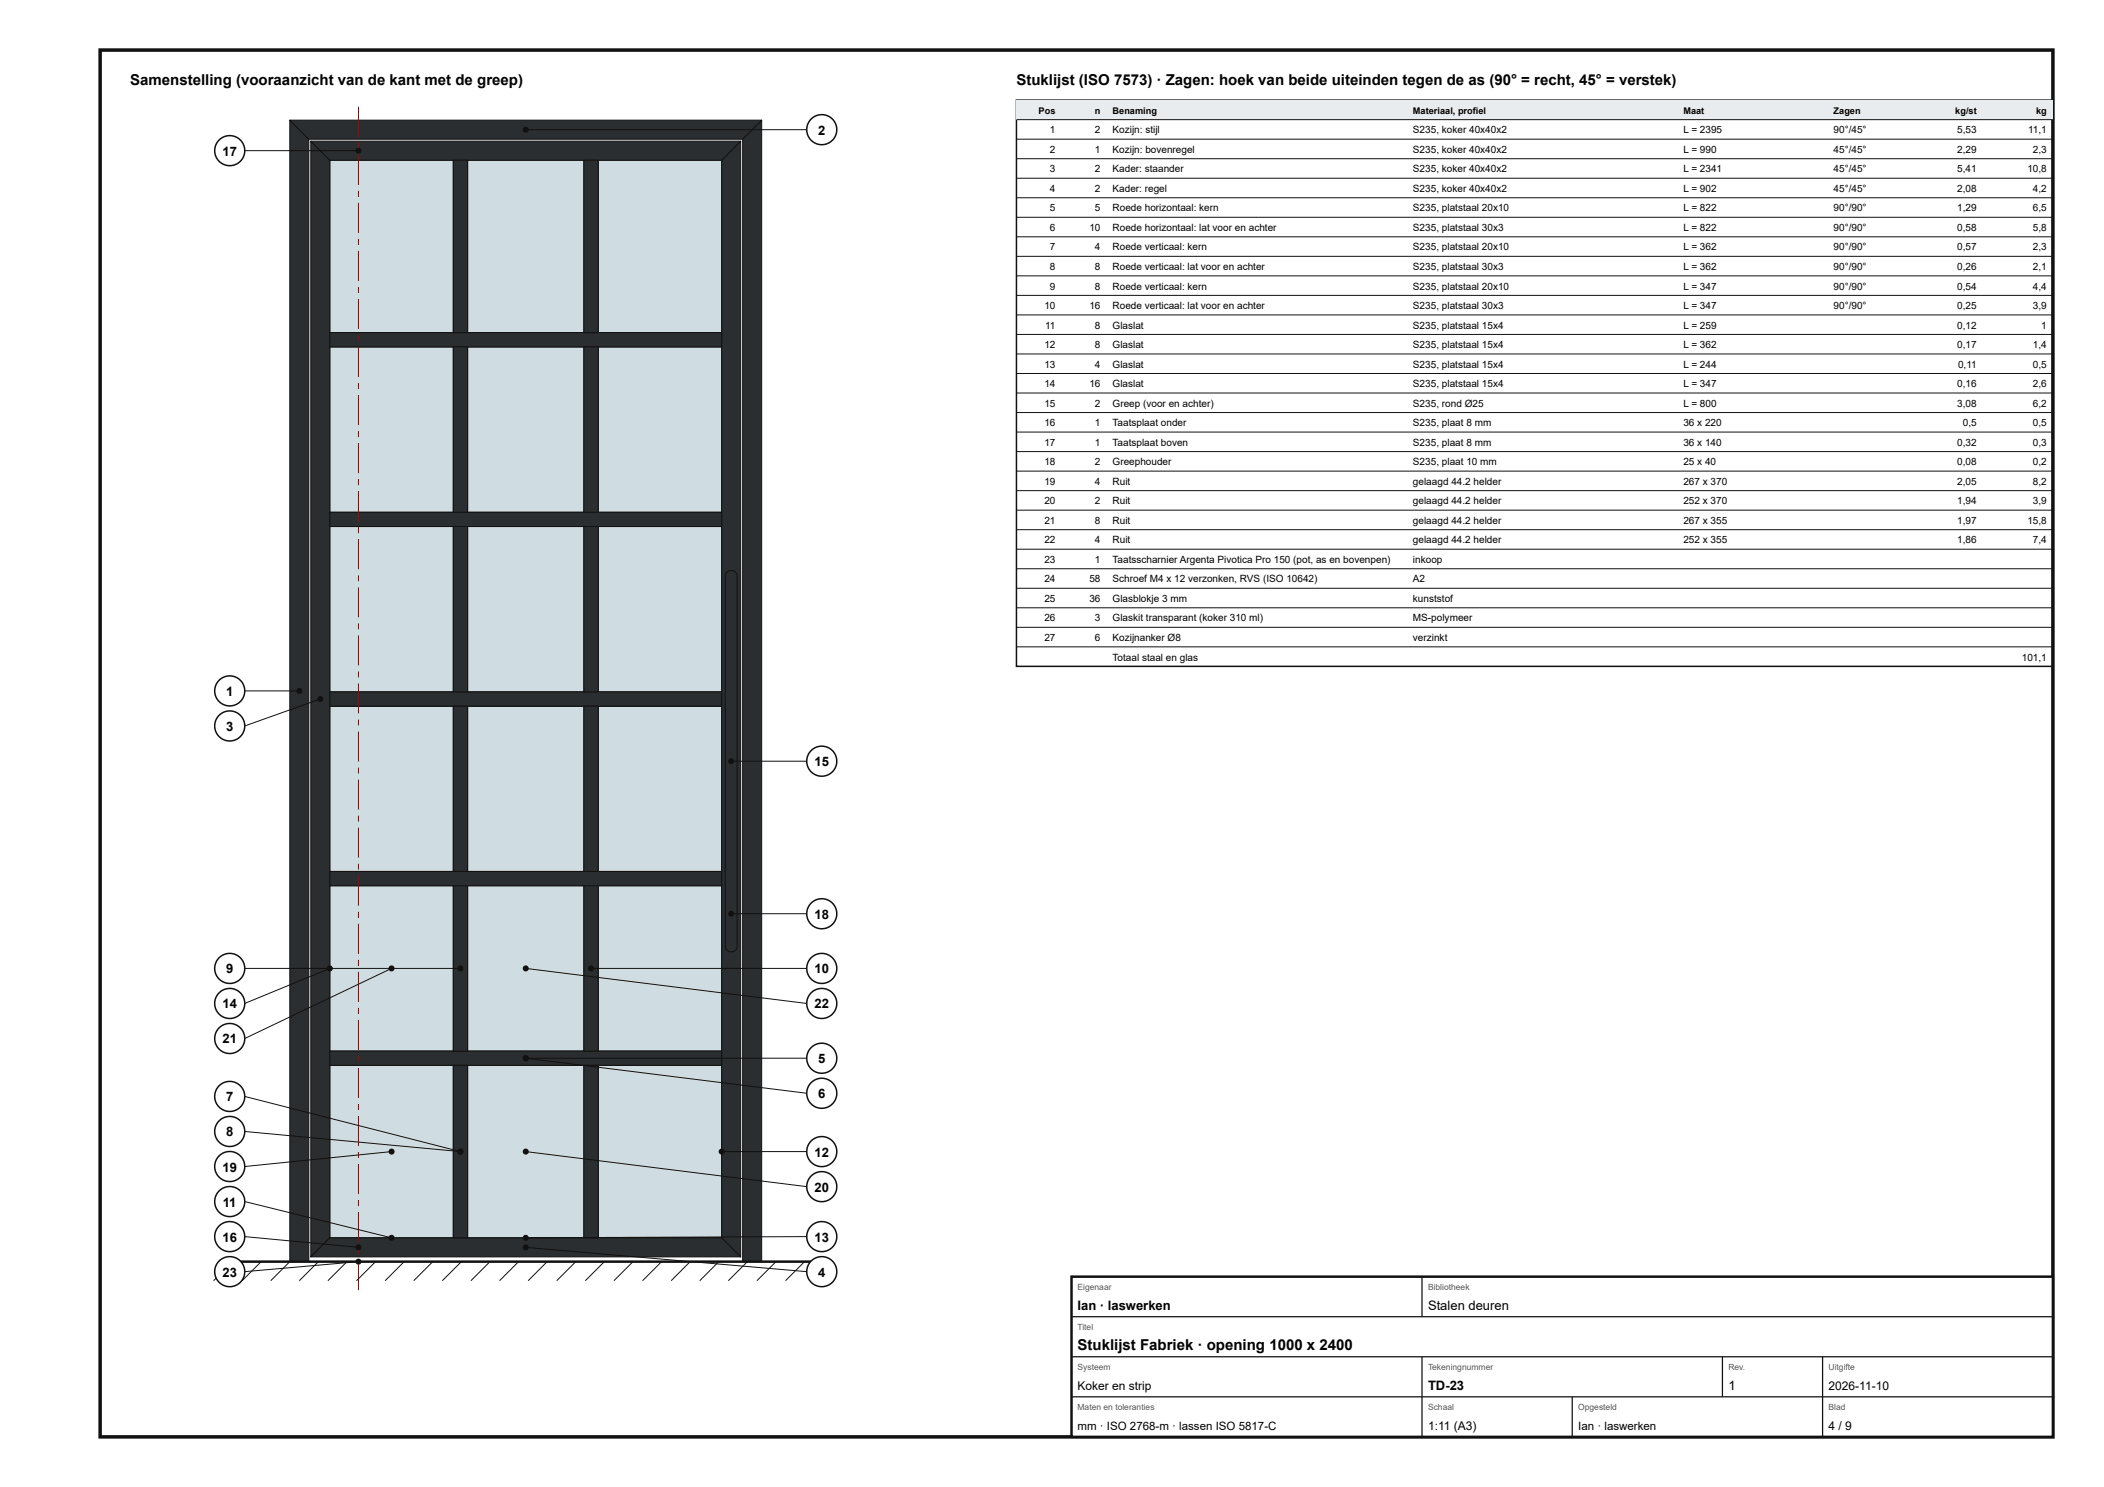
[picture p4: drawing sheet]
<svg xmlns="http://www.w3.org/2000/svg" width="420mm" height="297mm" viewBox="0 0 420 297" stroke-linecap="round" stroke-linejoin="round" font-family="sans-serif">
<path d="M20 10h390v277h-390z" fill="none" stroke="#111" stroke-width=".7" stroke-linecap="butt"/>
<path d="M65.9 212.8h24.6v34.4h-24.6z" fill="#cfdde3"/>
<path d="M65.9 212.8h24.6v34.4h-24.6z" fill="none" stroke="#111" stroke-width=".2"/>
<path d="M93.4 212.8h23.2v34.4h-23.2z" fill="#cfdde3"/>
<path d="M93.4 212.8h23.2v34.4h-23.2z" fill="none" stroke="#111" stroke-width=".2"/>
<path d="M119.5 212.8h24.6v34.4h-24.6z" fill="#cfdde3"/>
<path d="M119.5 212.8h24.6v34.4h-24.6z" fill="none" stroke="#111" stroke-width=".2"/>
<path d="M65.9 176.9h24.6v33h-24.6z" fill="#cfdde3"/>
<path d="M65.9 176.9h24.6v33h-24.6z" fill="none" stroke="#111" stroke-width=".2"/>
<path d="M93.4 176.9h23.2v33h-23.2z" fill="#cfdde3"/>
<path d="M93.4 176.9h23.2v33h-23.2z" fill="none" stroke="#111" stroke-width=".2"/>
<path d="M119.5 176.9h24.6v33h-24.6z" fill="#cfdde3"/>
<path d="M119.5 176.9h24.6v33h-24.6z" fill="none" stroke="#111" stroke-width=".2"/>
<path d="M65.9 141h24.6v33.1h-24.6z" fill="#cfdde3"/>
<path d="M65.9 141h24.6v33.1h-24.6z" fill="none" stroke="#111" stroke-width=".2"/>
<path d="M93.4 141h23.2v33.1h-23.2z" fill="#cfdde3"/>
<path d="M93.4 141h23.2v33.1h-23.2z" fill="none" stroke="#111" stroke-width=".2"/>
<path d="M119.5 141h24.6v33.1h-24.6z" fill="#cfdde3"/>
<path d="M119.5 141h24.6v33.1h-24.6z" fill="none" stroke="#111" stroke-width=".2"/>
<path d="M65.9 105.2h24.6v33h-24.6z" fill="#cfdde3"/>
<path d="M65.9 105.2h24.6v33h-24.6z" fill="none" stroke="#111" stroke-width=".2"/>
<path d="M93.4 105.2h23.2v33h-23.2z" fill="#cfdde3"/>
<path d="M93.4 105.2h23.2v33h-23.2z" fill="none" stroke="#111" stroke-width=".2"/>
<path d="M119.5 105.2h24.6v33h-24.6z" fill="#cfdde3"/>
<path d="M119.5 105.2h24.6v33h-24.6z" fill="none" stroke="#111" stroke-width=".2"/>
<path d="M65.9 69.3h24.6v33h-24.6z" fill="#cfdde3"/>
<path d="M65.9 69.3h24.6v33h-24.6z" fill="none" stroke="#111" stroke-width=".2"/>
<path d="M93.4 69.3h23.2v33h-23.2z" fill="#cfdde3"/>
<path d="M93.4 69.3h23.2v33h-23.2z" fill="none" stroke="#111" stroke-width=".2"/>
<path d="M119.5 69.3h24.6v33h-24.6z" fill="#cfdde3"/>
<path d="M119.5 69.3h24.6v33h-24.6z" fill="none" stroke="#111" stroke-width=".2"/>
<path d="M65.9 32h24.6v34.4h-24.6z" fill="#cfdde3"/>
<path d="M65.9 32h24.6v34.4h-24.6z" fill="none" stroke="#111" stroke-width=".2"/>
<path d="M93.4 32h23.2v34.4h-23.2z" fill="#cfdde3"/>
<path d="M93.4 32h23.2v34.4h-23.2z" fill="none" stroke="#111" stroke-width=".2"/>
<path d="M119.5 32h24.6v34.4h-24.6z" fill="#cfdde3"/>
<path d="M119.5 32h24.6v34.4h-24.6z" fill="none" stroke="#111" stroke-width=".2"/>
<path d="M57.9 24l3.8 3.8v224.2h-3.8z" fill="#2b2e31"/>
<path d="M57.9 24l3.8 3.8v224.2h-3.8z" fill="none" stroke="#111" stroke-width=".2"/>
<path d="M152.1 24v228h-3.8v-224.2z" fill="#2b2e31"/>
<path d="M152.1 24v228h-3.8v-224.2z" fill="none" stroke="#111" stroke-width=".2"/>
<path d="M57.9 24h94.2l-3.8 3.8h-86.6z" fill="#2b2e31"/>
<path d="M57.9 24h94.2l-3.8 3.8h-86.6z" fill="none" stroke="#111" stroke-width=".2"/>
<path d="M62.1 28.2l3.8 3.8v215.2l-3.8 3.8z" fill="#2b2e31"/>
<path d="M62.1 28.2l3.8 3.8v215.2l-3.8 3.8z" fill="none" stroke="#111" stroke-width=".2"/>
<path d="M147.9 28.2v222.8l-3.8-3.8v-215.2z" fill="#2b2e31"/>
<path d="M147.9 28.2v222.8l-3.8-3.8v-215.2z" fill="none" stroke="#111" stroke-width=".2"/>
<path d="M65.9 247.2h78.2l3.8 3.8h-85.8z" fill="#2b2e31"/>
<path d="M65.9 247.2h78.2l3.8 3.8h-85.8z" fill="none" stroke="#111" stroke-width=".2"/>
<path d="M62.1 28.2h85.8l-3.8 3.8h-78.2z" fill="#2b2e31"/>
<path d="M62.1 28.2h85.8l-3.8 3.8h-78.2z" fill="none" stroke="#111" stroke-width=".2"/>
<path d="M65.9 209.9h78.2v2.9h-78.2z" fill="#2b2e31"/>
<path d="M65.9 209.9h78.2v2.9h-78.2z" fill="none" stroke="#111" stroke-width=".2"/>
<path d="M65.9 174.1h78.2v2.8h-78.2z" fill="#2b2e31"/>
<path d="M65.9 174.1h78.2v2.8h-78.2z" fill="none" stroke="#111" stroke-width=".2"/>
<path d="M65.9 138.2h78.2v2.8h-78.2z" fill="#2b2e31"/>
<path d="M65.9 138.2h78.2v2.8h-78.2z" fill="none" stroke="#111" stroke-width=".2"/>
<path d="M65.9 102.3h78.2v2.9h-78.2z" fill="#2b2e31"/>
<path d="M65.9 102.3h78.2v2.9h-78.2z" fill="none" stroke="#111" stroke-width=".2"/>
<path d="M65.9 66.4h78.2v2.9h-78.2z" fill="#2b2e31"/>
<path d="M65.9 66.4h78.2v2.9h-78.2z" fill="none" stroke="#111" stroke-width=".2"/>
<path d="M90.5 212.8h2.9v34.4h-2.9z" fill="#2b2e31"/>
<path d="M90.5 212.8h2.9v34.4h-2.9z" fill="none" stroke="#111" stroke-width=".2"/>
<path d="M116.6 212.8h2.9v34.4h-2.9z" fill="#2b2e31"/>
<path d="M116.6 212.8h2.9v34.4h-2.9z" fill="none" stroke="#111" stroke-width=".2"/>
<path d="M90.5 176.9h2.9v33h-2.9z" fill="#2b2e31"/>
<path d="M90.5 176.9h2.9v33h-2.9z" fill="none" stroke="#111" stroke-width=".2"/>
<path d="M116.6 176.9h2.9v33h-2.9z" fill="#2b2e31"/>
<path d="M116.6 176.9h2.9v33h-2.9z" fill="none" stroke="#111" stroke-width=".2"/>
<path d="M90.5 141h2.9v33.1h-2.9z" fill="#2b2e31"/>
<path d="M90.5 141h2.9v33.1h-2.9z" fill="none" stroke="#111" stroke-width=".2"/>
<path d="M116.6 141h2.9v33.1h-2.9z" fill="#2b2e31"/>
<path d="M116.6 141h2.9v33.1h-2.9z" fill="none" stroke="#111" stroke-width=".2"/>
<path d="M90.5 105.2h2.9v33h-2.9z" fill="#2b2e31"/>
<path d="M90.5 105.2h2.9v33h-2.9z" fill="none" stroke="#111" stroke-width=".2"/>
<path d="M116.6 105.2h2.9v33h-2.9z" fill="#2b2e31"/>
<path d="M116.6 105.2h2.9v33h-2.9z" fill="none" stroke="#111" stroke-width=".2"/>
<path d="M90.5 69.3h2.9v33h-2.9z" fill="#2b2e31"/>
<path d="M90.5 69.3h2.9v33h-2.9z" fill="none" stroke="#111" stroke-width=".2"/>
<path d="M116.6 69.3h2.9v33h-2.9z" fill="#2b2e31"/>
<path d="M116.6 69.3h2.9v33h-2.9z" fill="none" stroke="#111" stroke-width=".2"/>
<path d="M90.5 32h2.9v34.4h-2.9z" fill="#2b2e31"/>
<path d="M90.5 32h2.9v34.4h-2.9z" fill="none" stroke="#111" stroke-width=".2"/>
<path d="M116.6 32h2.9v34.4h-2.9z" fill="#2b2e31"/>
<path d="M116.6 32h2.9v34.4h-2.9z" fill="none" stroke="#111" stroke-width=".2"/>
<path d="M71.5 251.7h.2v6h-.2zM71.5 249.3h.2v1.2h-.2zM71.5 242.1h.2v6h-.2zM71.5 239.7h.2v1.2h-.2zM71.5 232.5h.2v6h-.2zM71.5 230.1h.2v1.2h-.2zM71.5 222.9h.2v6h-.2zM71.5 220.5h.2v1.2h-.2zM71.5 213.3h.2v6h-.2zM71.5 210.9h.2v1.2h-.2zM71.5 203.7h.2v6h-.2zM71.5 201.3h.2v1.2h-.2zM71.5 194.1h.2v6h-.2zM71.5 191.7h.2v1.2h-.2zM71.5 184.5h.2v6h-.2zM71.5 182.1h.2v1.2h-.2zM71.5 174.9h.2v6h-.2zM71.5 172.5h.2v1.2h-.2zM71.5 165.3h.2v6h-.2zM71.5 162.9h.2v1.2h-.2zM71.5 155.7h.2v6h-.2zM71.5 153.3h.2v1.2h-.2zM71.5 146.1h.2v6h-.2zM71.5 143.7h.2v1.2h-.2zM71.5 136.5h.2v6h-.2zM71.5 134.1h.2v1.2h-.2zM71.5 126.9h.2v6h-.2zM71.5 124.5h.2v1.2h-.2zM71.5 117.3h.2v6h-.2zM71.5 114.9h.2v1.2h-.2zM71.5 107.7h.2v6h-.2zM71.5 105.3h.2v1.2h-.2zM71.5 98.1h.2v6h-.2zM71.5 95.7h.2v1.2h-.2zM71.5 88.5h.2v6h-.2zM71.5 86.1h.2v1.2h-.2zM71.5 78.9h.2v6h-.2zM71.5 76.5h.2v1.2h-.2zM71.5 69.3h.2v6h-.2zM71.5 66.9h.2v1.2h-.2zM71.5 59.7h.2v6h-.2zM71.5 57.3h.2v1.2h-.2zM71.5 50.1h.2v6h-.2zM71.5 47.7h.2v1.2h-.2zM71.5 40.5h.2v6h-.2zM71.5 38.1h.2v1.2h-.2zM71.5 30.9h.2v6h-.2zM71.5 28.5h.2v1.2h-.2zM71.5 21.3h.2v6h-.2z" fill="#b00"/>
<path d="M145.2 114.3a1.2 1.2 0 0 1 1.3-.3 1.2 1.2 0 0 1 .7 1.1v73.9a1.19 1.19 0 0 1-1.2 1.1 1.19 1.19 0 0 1-1.2-1.1v-73.9z" fill="#2b2e31"/>
<g fill="none" stroke="#111" stroke-width=".2">
<path d="M145.2 114.3a1.2 1.2 0 0 1 1.3-.3 1.2 1.2 0 0 1 .7 1.1v73.9a1.19 1.19 0 0 1-1.2 1.1 1.19 1.19 0 0 1-1.2-1.1v-73.9zM46.4 252l-3.8 3.8M52.2 252l-3.8 3.8M57.9 252l-3.8 3.8M63.6 252l-3.8 3.8M69.3 252l-3.8 3.8M75 252l-3.8 3.8M80.7 252l-3.8 3.8M86.4 252l-3.8 3.8M92.1 252l-3.8 3.8M97.9 252l-3.9 3.8M103.6 252l-3.8 3.8"/>
<path d="M109.3 252l-3.8 3.8M115 252l-3.8 3.8M120.7 252l-3.8 3.8M126.4 252l-3.8 3.8M132.1 252l-3.8 3.8M137.8 252l-3.8 3.8M143.6 252l-3.9 3.8M149.3 252l-3.8 3.8M155 252l-3.8 3.8M160.7 252l-3.8 3.8"/>
</g>
<path d="M46.4 252h117.1" fill="none" stroke="#111" stroke-width=".5"/>
<circle cx="71.6" cy="30.1" r=".6" fill="#111"/>
<path d="M48.9 30.1h22.7" fill="none" stroke="#111" stroke-width=".2"/>
<circle cx="45.9" cy="30.1" r="3" fill="#fff"/>
<circle cx="45.9" cy="30.1" r="3" fill="none" stroke="#111" stroke-width=".3"/>
<circle cx="59.8" cy="138" r=".6" fill="#111"/>
<path d="M48.9 138h10.9" fill="none" stroke="#111" stroke-width=".2"/>
<circle cx="45.9" cy="138" r="3" fill="#fff"/>
<circle cx="45.9" cy="138" r="3" fill="none" stroke="#111" stroke-width=".3"/>
<circle cx="64" cy="139.6" r=".6" fill="#111"/>
<path d="M64 139.6l-15.1 5.4" fill="none" stroke="#111" stroke-width=".2"/>
<circle cx="45.9" cy="145" r="3" fill="#fff"/>
<circle cx="45.9" cy="145" r="3" fill="none" stroke="#111" stroke-width=".3"/>
<circle cx="92" cy="193.4" r=".6" fill="#111"/>
<path d="M48.9 193.4h43.1" fill="none" stroke="#111" stroke-width=".2"/>
<circle cx="45.9" cy="193.4" r="3" fill="#fff"/>
<circle cx="45.9" cy="193.4" r="3" fill="none" stroke="#111" stroke-width=".3"/>
<circle cx="65.9" cy="193.4" r=".6" fill="#111"/>
<path d="M65.9 193.4l-17 7" fill="none" stroke="#111" stroke-width=".2"/>
<circle cx="45.9" cy="200.4" r="3" fill="#fff"/>
<circle cx="45.9" cy="200.4" r="3" fill="none" stroke="#111" stroke-width=".3"/>
<circle cx="78.2" cy="193.4" r=".6" fill="#111"/>
<path d="M78.2 193.4l-29.3 14" fill="none" stroke="#111" stroke-width=".2"/>
<circle cx="45.9" cy="207.4" r="3" fill="#fff"/>
<circle cx="45.9" cy="207.4" r="3" fill="none" stroke="#111" stroke-width=".3"/>
<circle cx="92" cy="230" r=".6" fill="#111"/>
<path d="M48.9 219l43.1 11" fill="none" stroke="#111" stroke-width=".2"/>
<circle cx="45.9" cy="219" r="3" fill="#fff"/>
<circle cx="45.9" cy="219" r="3" fill="none" stroke="#111" stroke-width=".3"/>
<circle cx="92" cy="230" r=".6" fill="#111"/>
<path d="M48.9 226l43.1 4" fill="none" stroke="#111" stroke-width=".2"/>
<circle cx="45.9" cy="226" r="3" fill="#fff"/>
<circle cx="45.9" cy="226" r="3" fill="none" stroke="#111" stroke-width=".3"/>
<circle cx="78.2" cy="230" r=".6" fill="#111"/>
<path d="M78.2 230l-29.3 3" fill="none" stroke="#111" stroke-width=".2"/>
<circle cx="45.9" cy="233" r="3" fill="#fff"/>
<circle cx="45.9" cy="233" r="3" fill="none" stroke="#111" stroke-width=".3"/>
<circle cx="78.2" cy="247.2" r=".6" fill="#111"/>
<path d="M48.9 240l29.3 7.2" fill="none" stroke="#111" stroke-width=".2"/>
<circle cx="45.9" cy="240" r="3" fill="#fff"/>
<circle cx="45.9" cy="240" r="3" fill="none" stroke="#111" stroke-width=".3"/>
<circle cx="71.6" cy="249.1" r=".6" fill="#111"/>
<path d="M48.9 247l22.7 2.1" fill="none" stroke="#111" stroke-width=".2"/>
<circle cx="45.9" cy="247" r="3" fill="#fff"/>
<circle cx="45.9" cy="247" r="3" fill="none" stroke="#111" stroke-width=".3"/>
<circle cx="71.6" cy="252" r=".6" fill="#111"/>
<path d="M71.6 252l-22.7 2" fill="none" stroke="#111" stroke-width=".2"/>
<circle cx="45.9" cy="254" r="3" fill="#fff"/>
<circle cx="45.9" cy="254" r="3" fill="none" stroke="#111" stroke-width=".3"/>
<circle cx="105" cy="25.9" r=".6" fill="#111"/>
<path d="M105 25.9h56.1" fill="none" stroke="#111" stroke-width=".2"/>
<circle cx="164.1" cy="25.9" r="3" fill="#fff"/>
<circle cx="164.1" cy="25.9" r="3" fill="none" stroke="#111" stroke-width=".3"/>
<circle cx="146" cy="152" r=".6" fill="#111"/>
<path d="M146 152h15.1" fill="none" stroke="#111" stroke-width=".2"/>
<circle cx="164.1" cy="152" r="3" fill="#fff"/>
<circle cx="164.1" cy="152" r="3" fill="none" stroke="#111" stroke-width=".3"/>
<circle cx="146" cy="182.5" r=".6" fill="#111"/>
<path d="M146 182.5h15.1" fill="none" stroke="#111" stroke-width=".2"/>
<circle cx="164.1" cy="182.5" r="3" fill="#fff"/>
<circle cx="164.1" cy="182.5" r="3" fill="none" stroke="#111" stroke-width=".3"/>
<circle cx="118" cy="193.4" r=".6" fill="#111"/>
<path d="M118 193.4h43.1" fill="none" stroke="#111" stroke-width=".2"/>
<circle cx="164.1" cy="193.4" r="3" fill="#fff"/>
<circle cx="164.1" cy="193.4" r="3" fill="none" stroke="#111" stroke-width=".3"/>
<circle cx="105" cy="193.4" r=".6" fill="#111"/>
<path d="M105 193.4l56.1 7" fill="none" stroke="#111" stroke-width=".2"/>
<circle cx="164.1" cy="200.4" r="3" fill="#fff"/>
<circle cx="164.1" cy="200.4" r="3" fill="none" stroke="#111" stroke-width=".3"/>
<circle cx="105" cy="211.4" r=".6" fill="#111"/>
<path d="M105 211.4h56.1" fill="none" stroke="#111" stroke-width=".2"/>
<circle cx="164.1" cy="211.4" r="3" fill="#fff"/>
<circle cx="164.1" cy="211.4" r="3" fill="none" stroke="#111" stroke-width=".3"/>
<circle cx="105" cy="211.4" r=".6" fill="#111"/>
<path d="M105 211.4l56.1 7" fill="none" stroke="#111" stroke-width=".2"/>
<circle cx="164.1" cy="218.4" r="3" fill="#fff"/>
<circle cx="164.1" cy="218.4" r="3" fill="none" stroke="#111" stroke-width=".3"/>
<circle cx="144.1" cy="230" r=".6" fill="#111"/>
<path d="M144.1 230h17" fill="none" stroke="#111" stroke-width=".2"/>
<circle cx="164.1" cy="230" r="3" fill="#fff"/>
<circle cx="164.1" cy="230" r="3" fill="none" stroke="#111" stroke-width=".3"/>
<circle cx="105" cy="230" r=".6" fill="#111"/>
<path d="M105 230l56.1 7" fill="none" stroke="#111" stroke-width=".2"/>
<circle cx="164.1" cy="237" r="3" fill="#fff"/>
<circle cx="164.1" cy="237" r="3" fill="none" stroke="#111" stroke-width=".3"/>
<circle cx="105" cy="247.2" r=".6" fill="#111"/>
<path d="M161.1 247l-56.1 .2" fill="none" stroke="#111" stroke-width=".2"/>
<circle cx="164.1" cy="247" r="3" fill="#fff"/>
<circle cx="164.1" cy="247" r="3" fill="none" stroke="#111" stroke-width=".3"/>
<circle cx="105" cy="249.1" r=".6" fill="#111"/>
<path d="M105 249.1l56.1 4.9" fill="none" stroke="#111" stroke-width=".2"/>
<circle cx="164.1" cy="254" r="3" fill="#fff"/>
<g fill="none" stroke="#111" stroke-width=".3">
<path d="M203 20h207v113.1h-207z"/>
<circle cx="164.1" cy="254" r="3"/>
</g>
<path d="M203 20h207v3.9h-207z" fill="#e9ecee"/>
<g fill="none" stroke="#111" stroke-width=".2">
<path d="M203 23.9h207M203 27.8h207M203 31.7h207M203 35.6h207M203 39.5h207M203 43.4h207M203 47.3h207M203 51.2h207M203 55.1h207M203 59h207M203 62.9h207M203 66.8h207"/>
<path d="M203 70.7h207M203 74.6h207M203 78.5h207M203 82.4h207M203 86.3h207M203 90.2h207M203 94.1h207M203 98h207M203 101.9h207M203 105.8h207M203 109.7h207M203 113.6h207"/>
<path d="M203 117.5h207M203 121.4h207M203 125.3h207M203 129.2h207"/>
</g>
<path d="M214 255h196v32h-196z" fill="#fff"/>
<path d="M214 255h196v32h-196z" fill="none" stroke="#111" stroke-width=".5"/>
<path d="M284 255v8M214 263h196M214 271h196M214 279h196M284 271v16M314 279v8M344 271v8M364 271v16" fill="none" stroke="#111" stroke-width=".25"/>
<g font-size="3">
<text x="26" y="17">Samenstelling (vooraanzicht van de kant met de greep)</text>
<text x="203" y="17">Stuklijst (ISO 7573) · Zagen: hoek van beide uiteinden tegen de as (90° = recht, 45° = verstek)</text>
<text x="215.2" y="269.6">Stuklijst Fabriek · opening 1000 x 2400</text>
</g>
<g font-size="2.6">
<text x="163.4" y="26.9">2</text>
<text x="44.4" y="31.1">17</text>
<text x="45.2" y="139">1</text>
<text x="45.2" y="146">3</text>
<text x="162.7" y="153">15</text>
<text x="162.7" y="183.5">18</text>
<text x="45.2" y="194.4">9</text>
<text x="162.7" y="194.4">10</text>
<text x="44.4" y="201.4">14</text>
<text x="162.7" y="201.4">22</text>
<text x="44.4" y="208.4">21</text>
<text x="163.4" y="212.4">5</text>
<text x="45.2" y="220">7</text>
<text x="163.4" y="219.4">6</text>
<text x="45.2" y="227">8</text>
<text x="44.4" y="234">19</text>
<text x="162.7" y="231">12</text>
<text x="162.7" y="238">20</text>
<text x="44.5" y="241">11</text>
<text x="44.4" y="248">16</text>
<text x="162.7" y="248">13</text>
<text x="44.4" y="255">23</text>
<text x="163.4" y="255">4</text>
<text x="215.2" y="261.6">Ian · laswerken</text>
<text x="285.2" y="261.6">Stalen deuren</text>
<text x="285.2" y="277.6">TD-23</text>
<text x="345.2" y="277.6">1</text>
</g>
<g font-size="2.4">
<text x="215.2" y="277.6">Koker en strip</text>
<text x="365.2" y="277.6">2026-11-10</text>
<text x="285.2" y="285.6">1:11 (A3)</text>
<text x="365.2" y="285.6">4 / 9</text>
</g>
<g font-size="2.3">
<text x="215.2" y="285.6">mm · ISO 2768-m · lassen ISO 5817-C</text>
<text x="315.2" y="285.6">Ian · laswerken</text>
</g>
<g font-size="2">
<text x="209.7" y="26.6">1</text>
<text x="218.7" y="26.6">2</text>
<text x="222.2" y="26.6">Kozijn: stijl</text>
<text x="282.2" y="26.6">S235, koker 40x40x2</text>
<text x="336.2" y="26.6">L = 2395</text>
<text x="366.2" y="26.6">90°/45°</text>
<text x="390.9" y="26.6">5,53</text>
<text x="405.1" y="26.6">11,1</text>
<text x="209.7" y="30.5">2</text>
<text x="209.7" y="34.4">3</text>
<text x="218.7" y="30.5">1</text>
<text x="218.7" y="34.4">2</text>
<text x="222.2" y="30.5">Kozijn: bovenregel</text>
<text x="222.2" y="34.4">Kader: staander</text>
<text x="282.2" y="30.5">S235, koker 40x40x2</text>
<text x="282.2" y="34.4">S235, koker 40x40x2</text>
<text x="336.2" y="30.5">L = 990</text>
<text x="336.2" y="34.4">L = 2341</text>
<text x="366.2" y="30.5">45°/45°</text>
<text x="366.2" y="34.4">45°/45°</text>
<text x="390.9" y="30.5">2,29</text>
<text x="390.9" y="34.4">5,41</text>
<text x="404.9" y="34.4">10,8</text>
<text x="406" y="30.5">2,3</text>
<text x="209.7" y="38.3">4</text>
<text x="218.7" y="38.3">2</text>
<text x="222.2" y="38.3">Kader: regel</text>
<text x="282.2" y="38.3">S235, koker 40x40x2</text>
<text x="336.2" y="38.3">L = 902</text>
<text x="366.2" y="38.3">45°/45°</text>
<text x="390.9" y="38.3">2,08</text>
<text x="406" y="38.3">4,2</text>
<text x="209.7" y="42.2">5</text>
<text x="209.7" y="46.1">6</text>
<text x="217.6" y="46.1">10</text>
<text x="218.7" y="42.2">5</text>
<text x="222.2" y="42.2">Roede horizontaal: kern</text>
<text x="222.2" y="46.1">Roede horizontaal: lat voor en achter</text>
<text x="282.2" y="42.2">S235, platstaal 20x10</text>
<text x="282.2" y="46.1">S235, platstaal 30x3</text>
<text x="336.2" y="42.2">L = 822</text>
<text x="336.2" y="46.1">L = 822</text>
<text x="366.2" y="42.2">90°/90°</text>
<text x="366.2" y="46.1">90°/90°</text>
<text x="390.9" y="42.2">1,29</text>
<text x="390.9" y="46.1">0,58</text>
<text x="406" y="42.2">6,5</text>
<text x="406" y="46.1">5,8</text>
<text x="209.7" y="50">7</text>
<text x="209.7" y="53.9">8</text>
<text x="218.7" y="50">4</text>
<text x="218.7" y="53.9">8</text>
<text x="222.2" y="50">Roede verticaal: kern</text>
<text x="222.2" y="53.9">Roede verticaal: lat voor en achter</text>
<text x="282.2" y="50">S235, platstaal 20x10</text>
<text x="282.2" y="53.9">S235, platstaal 30x3</text>
<text x="336.2" y="50">L = 362</text>
<text x="336.2" y="53.9">L = 362</text>
<text x="366.2" y="50">90°/90°</text>
<text x="366.2" y="53.9">90°/90°</text>
<text x="390.9" y="50">0,57</text>
<text x="390.9" y="53.9">0,26</text>
<text x="406" y="50">2,3</text>
<text x="406" y="53.9">2,1</text>
<text x="209.7" y="57.8">9</text>
<text x="218.7" y="57.8">8</text>
<text x="222.2" y="57.8">Roede verticaal: kern</text>
<text x="282.2" y="57.8">S235, platstaal 20x10</text>
<text x="336.2" y="57.8">L = 347</text>
<text x="366.2" y="57.8">90°/90°</text>
<text x="390.9" y="57.8">0,54</text>
<text x="406" y="57.8">4,4</text>
<text x="208.6" y="61.7">10</text>
<text x="208.7" y="65.6">11</text>
<text x="217.6" y="61.7">16</text>
<text x="218.7" y="65.6">8</text>
<text x="222.2" y="61.7">Roede verticaal: lat voor en achter</text>
<text x="222.2" y="65.6">Glaslat</text>
<text x="282.2" y="61.7">S235, platstaal 30x3</text>
<text x="282.2" y="65.6">S235, platstaal 15x4</text>
<text x="336.2" y="61.7">L = 347</text>
<text x="336.2" y="65.6">L = 259</text>
<text x="366.2" y="61.7">90°/90°</text>
<text x="390.9" y="61.7">0,25</text>
<text x="390.9" y="65.6">0,12</text>
<text x="406" y="61.7">3,9</text>
<text x="407.7" y="65.6">1</text>
<text x="208.6" y="69.5">12</text>
<text x="218.7" y="69.5">8</text>
<text x="222.2" y="69.5">Glaslat</text>
<text x="282.2" y="69.5">S235, platstaal 15x4</text>
<text x="336.2" y="69.5">L = 362</text>
<text x="390.9" y="69.5">0,17</text>
<text x="406" y="69.5">1,4</text>
<text x="208.6" y="73.4">13</text>
<text x="208.6" y="77.3">14</text>
<text x="217.6" y="77.3">16</text>
<text x="218.7" y="73.4">4</text>
<text x="222.2" y="73.4">Glaslat</text>
<text x="222.2" y="77.3">Glaslat</text>
<text x="282.2" y="73.4">S235, platstaal 15x4</text>
<text x="282.2" y="77.3">S235, platstaal 15x4</text>
<text x="336.2" y="73.4">L = 244</text>
<text x="336.2" y="77.3">L = 347</text>
<text x="390.9" y="77.3">0,16</text>
<text x="391.1" y="73.4">0,11</text>
<text x="406" y="73.4">0,5</text>
<text x="406" y="77.3">2,6</text>
<text x="208.6" y="81.2">15</text>
<text x="218.7" y="81.2">2</text>
<text x="222.2" y="81.2">Greep (voor en achter)</text>
<text x="282.2" y="81.2">S235, rond Ø25</text>
<text x="336.2" y="81.2">L = 800</text>
<text x="390.9" y="81.2">3,08</text>
<text x="406" y="81.2">6,2</text>
<text x="208.6" y="85.1">16</text>
<text x="208.6" y="89">17</text>
<text x="218.7" y="85.1">1</text>
<text x="218.7" y="89">1</text>
<text x="222.2" y="85.1">Taatsplaat onder</text>
<text x="222.2" y="89">Taatsplaat boven</text>
<text x="282.2" y="85.1">S235, plaat 8 mm</text>
<text x="282.2" y="89">S235, plaat 8 mm</text>
<text x="336.2" y="85.1">36 x 220</text>
<text x="336.2" y="89">36 x 140</text>
<text x="390.9" y="89">0,32</text>
<text x="392" y="85.1">0,5</text>
<text x="406" y="85.1">0,5</text>
<text x="406" y="89">0,3</text>
<text x="208.6" y="92.9">18</text>
<text x="218.7" y="92.9">2</text>
<text x="222.2" y="92.9">Greephouder</text>
<text x="282.2" y="92.9">S235, plaat 10 mm</text>
<text x="336.2" y="92.9">25 x 40</text>
<text x="390.9" y="92.9">0,08</text>
<text x="406" y="92.9">0,2</text>
<text x="208.6" y="96.8">19</text>
<text x="208.6" y="100.7">20</text>
<text x="218.7" y="96.8">4</text>
<text x="218.7" y="100.7">2</text>
<text x="222.2" y="96.8">Ruit</text>
<text x="222.2" y="100.7">Ruit</text>
<text x="282.2" y="96.8">gelaagd 44.2 helder</text>
<text x="282.2" y="100.7">gelaagd 44.2 helder</text>
<text x="336.2" y="96.8">267 x 370</text>
<text x="336.2" y="100.7">252 x 370</text>
<text x="390.9" y="96.8">2,05</text>
<text x="390.9" y="100.7">1,94</text>
<text x="406" y="96.8">8,2</text>
<text x="406" y="100.7">3,9</text>
<text x="208.6" y="104.6">21</text>
<text x="218.7" y="104.6">8</text>
<text x="222.2" y="104.6">Ruit</text>
<text x="282.2" y="104.6">gelaagd 44.2 helder</text>
<text x="336.2" y="104.6">267 x 355</text>
<text x="390.9" y="104.6">1,97</text>
<text x="404.9" y="104.6">15,8</text>
<text x="208.6" y="108.5">22</text>
<text x="208.6" y="112.4">23</text>
<text x="218.7" y="108.5">4</text>
<text x="218.7" y="112.4">1</text>
<text x="222.2" y="108.5">Ruit</text>
<text x="222.2" y="112.4">Taatsscharnier Argenta Pivotica Pro 150 (pot, as en bovenpen)</text>
<text x="282.2" y="108.5">gelaagd 44.2 helder</text>
<text x="282.2" y="112.4">inkoop</text>
<text x="336.2" y="108.5">252 x 355</text>
<text x="390.9" y="108.5">1,86</text>
<text x="406" y="108.5">7,4</text>
<text x="208.6" y="116.3">24</text>
<text x="217.6" y="116.3">58</text>
<text x="222.2" y="116.3">Schroef M4 x 12 verzonken, RVS (ISO 10642)</text>
<text x="282.2" y="116.3">A2</text>
<text x="208.6" y="120.2">25</text>
<text x="208.6" y="124.1">26</text>
<text x="217.6" y="120.2">36</text>
<text x="218.7" y="124.1">3</text>
<text x="222.2" y="120.2">Glasblokje 3 mm</text>
<text x="222.2" y="124.1">Glaskit transparant (koker 310 ml)</text>
<text x="282.2" y="120.2">kunststof</text>
<text x="282.2" y="124.1">MS-polymeer</text>
<text x="208.6" y="128">27</text>
<text x="218.7" y="128">6</text>
<text x="222.2" y="128">Kozijnanker Ø8</text>
<text x="222.2" y="131.9">Totaal staal en glas</text>
<text x="282.2" y="128">verzinkt</text>
<text x="403.8" y="131.9">101,1</text>
</g>
<g font-size="1.8">
<text x="207.4" y="22.7">Pos</text>
<text x="218.7" y="22.7">n</text>
<text x="222.2" y="22.7">Benaming</text>
<text x="282.2" y="22.7">Materiaal, profiel</text>
<text x="336.2" y="22.7">Maat</text>
<text x="366.2" y="22.7">Zagen</text>
<text x="390.5" y="22.7">kg/st</text>
<text x="406.6" y="22.7">kg</text>
</g>
<g font-size="1.7" fill="#555">
<text x="215.2" y="257.6">Eigenaar</text>
<text x="285.2" y="257.6">Bibliotheek</text>
<text x="215.2" y="265.6">Titel</text>
<text x="215.2" y="273.6">Systeem</text>
<text x="285.2" y="273.6">Tekeningnummer</text>
<text x="345.2" y="273.6">Rev.</text>
<text x="365.2" y="273.6">Uitgifte</text>
<text x="215.2" y="281.6">Maten en toleranties</text>
<text x="285.2" y="281.6">Schaal</text>
<text x="315.2" y="281.6">Opgesteld</text>
<text x="365.2" y="281.6">Blad</text>
</g>
</svg>
